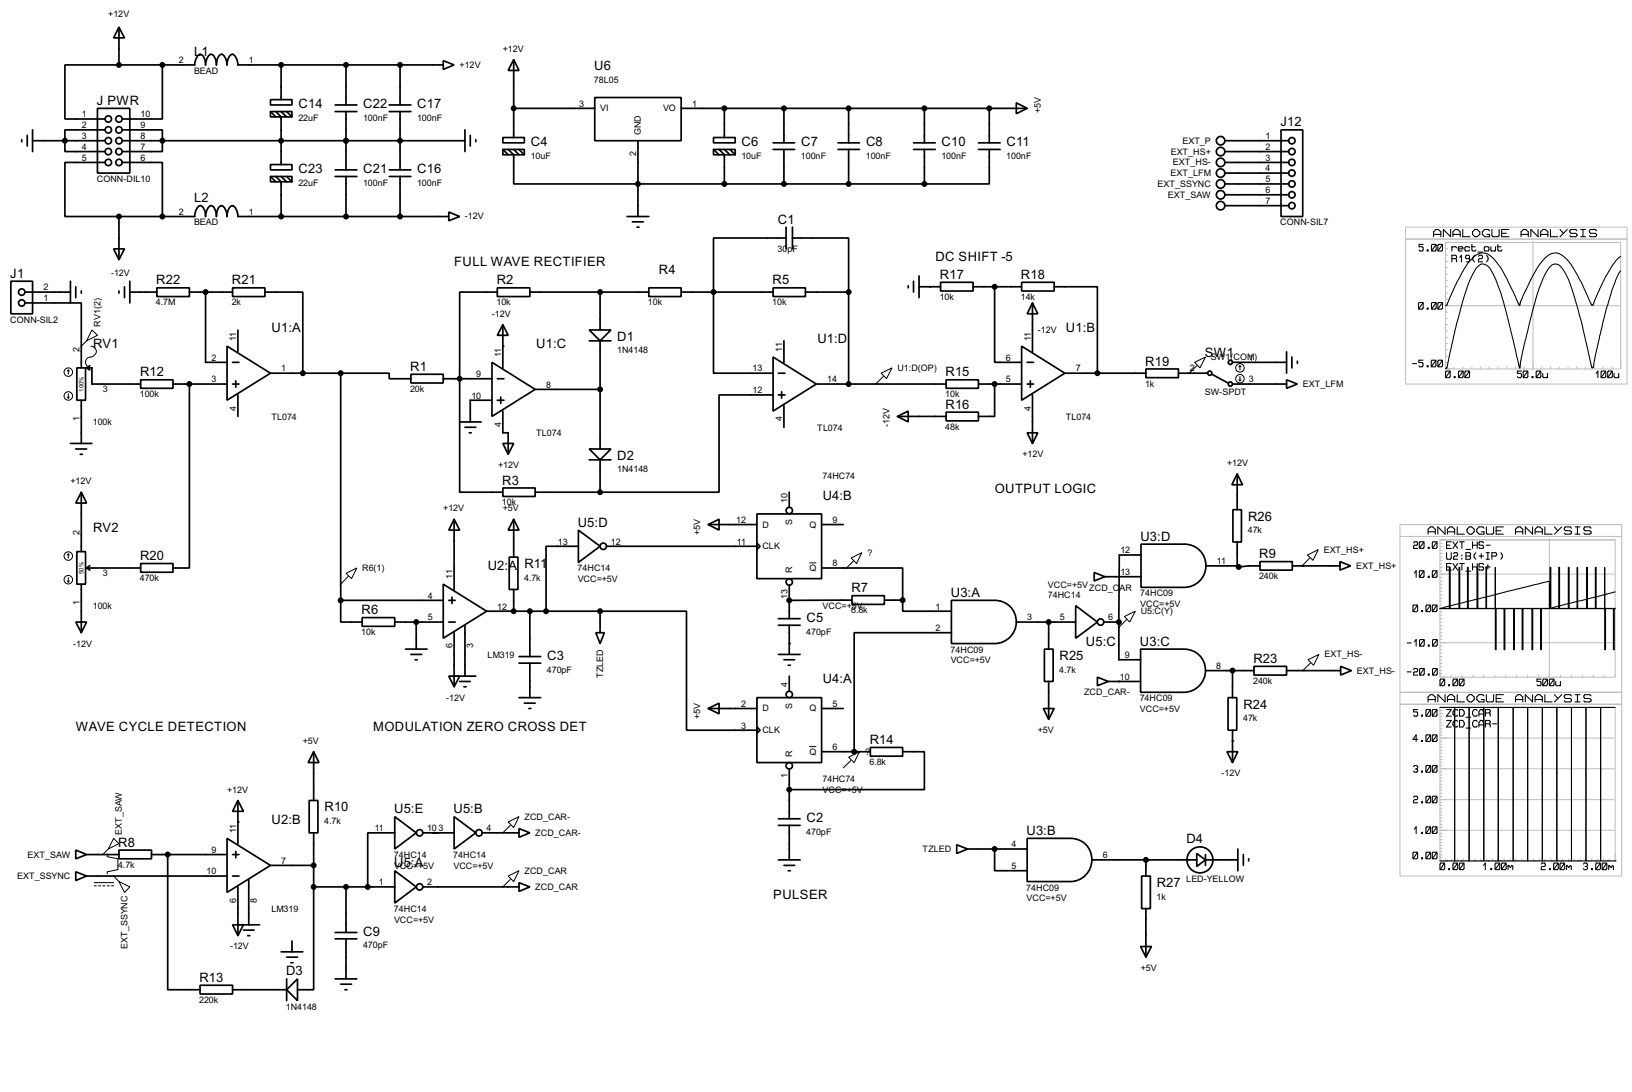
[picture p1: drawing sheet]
<svg xmlns="http://www.w3.org/2000/svg" width="383mm" height="256mm" viewBox="0 0 383 256" stroke-linecap="round" stroke-linejoin="round" font-family="sans-serif">
<g fill="none" stroke="#000" stroke-width=".4">
<path d="M28 6.4l1.3 2.5h-2.6zM28 15.3h-12.7v12.7h9.4M28 15.3h17.8a2.65 2.65 0 0 1 1.2-2.5 2.24 2.24 0 0 1 1.3 2.5 2.65 2.65 0 0 1 1.3-2.5 2.29 2.29 0 0 1 1.3 2.5v-.7a2.01 2.01 0 0 1 1.2-1.8 2.65 2.65 0 0 1 1.3 2.5 2.29 2.29 0 0 1 1.3-2.5 2.65 2.65 0 0 1 1.2 2.5h48.3M28 6.4v8.9M38.2 15.3v12.7h-9.4M66.1 15.3v8.1M81.3 15.3v9.4M94 15.3v9.4M104.2 14.3l2.5 1-2.5 1zM120.7 14l1.3 2.6h-2.6zM120.7 14v18.3M5.1 32.8v.5"/>
<path d="M6.4 31.8v2.5M7.7 33.1h17M7.7 30.5v5.1M22.9 25.5h7.6v15.2h-7.6zM24.7 38.2h-9.4v12.7h12.7M24.7 30.5h-9.4v5.1h9.4M28.8 38.2h9.4v12.7M28.8 30.5h9.4v5.1h-9.4M28.8 33.1h80.5M63.6 23.4h5v1.3h-5zM63.6 26.2h5v1.3h-5zM63.6 38.7h5v1.2h-5z"/>
<path d="M63.6 26.2l1.2 1.3M64.8 26.2l1.3 1.3v11.2M66.1 26.2l1.3 1.3M67.4 26.2l1.2 1.3M78.8 26.2h5.1M78.8 24.7h5.1M78.8 39.9h5.1M81.3 26.2v13.7M91.5 26.2h5.1M91.5 24.7h5.1M91.5 39.9h5.1M94 26.2v13.7"/>
<path d="M109.3 30.5v5.1M110.5 31.8v2.5M111.8 32.8v.5M118.2 32.3h5v1.3h-5zM118.2 35.1h5v1.3h-5zM118.2 35.1l1.2 1.3M119.4 35.1l1.3 1.3v6.8h96.5M120.7 25.5h19.1M120.7 35.1l1.3 1.3M122 35.1l1.2 1.3M139.8 22.9h20.3v10.2h-20.3zM149.9 33.1v17.8"/>
<path d="M160.1 25.5h81.3M167.7 32.3h5.1v1.3h-5.1zM167.7 35.1h5.1v1.3h-5.1zM167.7 35.1l1.3 1.3M169 35.1l1.2 1.3v6.8M170.2 25.5v6.8M170.2 35.1l1.3 1.3M171.5 35.1l1.3 1.3M181.7 35.1h5M181.7 33.6h5M184.2 25.5v8.1M184.2 35.1v8.1"/>
<path d="M196.9 35.1h5.1M196.9 33.6h5.1M199.4 25.5v8.1M199.4 35.1v8.1M214.7 35.1h5.1M214.7 33.6h5.1M217.2 25.5v8.1M217.2 35.1v8.1M229.9 35.1h5.1M229.9 33.6h5.1M232.5 35.1v8.1h-15.3M232.5 25.5v8.1"/>
<path d="M238.8 24.2l2.6 1.3-2.6 1.2zM287.8 33.1h15M287.8 35.6h15M287.8 38.2h15M301 30.5h5.1v20.4h-5.1zM26.7 58.5h2.6l-1.3 2.5zM28 50.9h17.8a2.68 2.68 0 0 1 1.2-2.6 2.27 2.27 0 0 1 1.3 2.6 2.68 2.68 0 0 1 1.3-2.6 2.33 2.33 0 0 1 1.3 2.6v-.7a2.03 2.03 0 0 1 1.2-1.9 2.68 2.68 0 0 1 1.3 2.6 2.33 2.33 0 0 1 1.3-2.6 2.68 2.68 0 0 1 1.2 2.6h49.6M28 50.9v10.1M63.6 41.5h5v1.2h-5zM63.6 41.5l1.2 1.2M64.8 41.5l1.3 1.2v8.2M66.1 41.5l1.3 1.2"/>
<path d="M67.4 41.5l1.2 1.2M78.8 41.5h5.1M81.3 41.5v9.4M91.5 41.5h5.1M94 41.5v9.4M105.5 49.8l2.5 1.1-2.5 1zM147.4 50.9h5.1M148.6 52.1h2.6M149.7 53.4h.5M184.7 55.9h-17v31.8h14M184.7 53.4v5.1M186.2 55.9h13.2v12.7"/>
<path d="M186.2 53.4v5.1M287.8 40.7h15M287.8 43.2h15M287.8 45.8h15M287.8 48.3h15M2.6 66.1h5.1v7.6h-5.1zM5.9 71.2h13.2v15.2M5.9 68.6h10.7M16.6 66.1v5.1M17.8 67.4v2.5M19.1 68.4v.5M28 68.4v.5"/>
<path d="M29.3 67.4v2.5M30.5 68.6h6.4M30.5 66.1v5.1M36.9 67.6h7.6v2.1h-7.6zM44.5 68.6h10.2M48.3 68.6v16.5h5.1M54.7 67.6h7.6v2.1h-7.6zM55.9 77.5v5.1M62.3 68.6h8.9v19.1M116.9 67.6h7.6v2.1h-7.6zM116.9 68.6h-8.9v47h10.2M118.2 76.3l1.2 2.5h-2.5z"/>
<path d="M118.2 76.3v10.1M124.5 68.6h28M138.5 77.5h5.1l-2.6 2.6zM141 68.6v8.9M152.5 67.6h7.6v2.1h-7.6zM160.1 68.6h21.6M181.7 67.6h7.6v2.1h-7.6zM189.3 68.6h10.1M199.4 68.6v21.6M213.4 67.1v.5M214.7 66.1v2.5M216 67.4h5"/>
<path d="M216 64.8v5.1M221 66.3h7.7v2.1h-7.7zM228.7 67.4h11.4M233.7 67.4v17.7h6.4M240.1 66.3h7.6v2.1h-7.6zM242.6 71.2l1.3 2.5h-2.5zM242.6 71.2v11.4M247.7 67.4h10.2v20.3M18.1 86.4h2v7.6h-2zM19.1 94v10.2M20.4 86.4h1.2v3.8h11.5M20.4 86.4l.7 .5"/>
<path d="M21.1 85.9l-.7 .5M33.1 89.2h7.6v2h-7.6zM40.7 90.2h12.7M44.5 90.2v43.2h-3.8M53.4 81.3l10.2 6.4-10.2 6.3zM54.7 90.2h1.5M54.7 85.1h1.5M55.4 89.5v1.5M55.9 92.8v5M63.6 87.7h16.5M80.1 87.7h11.4v1.3h5.1M80.1 87.7v53.3"/>
<path d="M96.6 87.9h7.6v2.1h-7.6zM104.2 89h11.4M108 99.1h5.1M115.6 85.1l10.2 6.4-10.2 6.3zM115.6 94h-5.1v5.1M116.9 89h1.5M116.9 94h1.5M117.7 93.3v1.5M118.2 96.6v5.1h1.2v5M125.8 91.5h15.2M138.5 80.1h5.1M141 80.1v25.4"/>
<path d="M181.7 83.9l10.1 6.3-10.1 6.4zM181.7 92.8h-12.7v22.8h-28M182.9 87.7h1.6M182.9 92.8h1.6M183.7 92v1.5M184.2 80.1v5M184.2 95.3v5.1M191.8 90.2h30.5M210.9 97.8l2.5-1.2v2.5zM210.9 97.8h11.4M222.3 89.2h7.6v2h-7.6zM222.3 96.8h7.6v2.1h-7.6z"/>
<path d="M229.9 90.2h10.2M233.7 90.2v7.6h-3.8M240.1 81.3l10.1 6.4-10.1 6.3zM241.4 90.2h1.5M241.4 85.1h1.5M242.1 89.5v1.5M242.6 92.8v11.4M250.2 87.7h19.1M269.3 86.7h7.6v2h-7.6zM276.9 87.7h6.9M284.8 87.9l3.8 2.1M289.6 90.2h12.7"/>
<path d="M289.6 85.1h12.7M302.3 89.2l2.6 1-2.6 1zM302.3 82.6v5.1M303.6 83.9v2.5M304.9 84.9v.5M16.6 104.2h5M17.8 105.5h2.6M18.9 106.7h.5M19.1 115.6l1.3 2.6h-2.6zM19.1 115.6v14M109.3 100.4h2.5M110.3 101.7h.5"/>
<path d="M118.2 114.6h7.6v2h-7.6zM118.2 104.2h2.5l-1.3 2.5zM125.8 115.6h15.2M138.5 105.5h5.1l-2.6 2.5zM138.5 108h5.1M141 108v7.6M185.5 115.6v3.6M241.4 101.7h2.5l-1.3 2.5zM289.7 119.7h2v7.6h-2zM290.7 111.3l1.3 2.6h-2.5zM290.7 111.3v8.4M18.1 129.6h2v7.6h-2z"/>
<path d="M19.1 137.2v11.4M20.4 133.4h12.7M20.4 133.4l.7 .5M21.1 132.9l-.7 .5M33.1 132.4h7.6v2h-7.6zM104.2 137.2l10.2 6.4-10.2 6.3zM106.7 122l1.3 2.5h-2.5zM106.7 122v16.5M119.7 130.9h2v7.6h-2zM120.7 122l1.3 2.5h-2.6zM120.7 122v8.9M120.7 138.5v5.1"/>
<path d="M135.9 124.5l5.1 3.8-5.1 3.8zM135.9 128.3h-7.6v15.3M142.5 128.3h35.4M166.4 123.2l2.6-1.2v2.5zM166.4 123.2h11.5M177.9 120.7h15.2v15.2h-15.2zM177.9 127.6l.7 .7-.7 .8zM185.5 137.5v7.8M193.1 133.4h19v7.6M193.1 123.2h5.1M200.2 139.9h7.6v2.1h-7.6zM257.1 134.5l2.5 1-2.5 1z"/>
<path d="M259.6 135.5h8.5M268.1 127.8h10.2a5.1 5.1 0 0 1 5.1 5.1 5.1 5.1 0 0 1-5.1 5.1h-10.2zM268.1 130.4h-5.1l-.1 15.7M283.4 132.9h7.7v.3M290.7 127.3v5.9h.4M296.1 131.9h7.6v2h-7.6zM296.1 132.9h-2.6l-2.4 .3M303.7 132.9h11.2M314.9 131.9l2.5 1-2.5 1zM17.8 146.1h2.6l-1.3 2.5zM80.1 141v5.1h5M80.1 141h24.1"/>
<path d="M85.1 145.1h7.7v2h-7.7zM92.8 146.1h11.4M95.3 152.5h5.1M96.6 153.7h2.5M97.6 155h.5M97.8 146.1v6.4M105.5 158.8h2.5l-1.3 2.5zM105.5 146.1h1.5M105.5 141h1.5M106.2 140.3v1.5M106.7 148.6v12.7M106.7 158.8h5.1"/>
<path d="M109.3 146.9v11.9M114.4 143.6h26.6M122 154.2h5.1M122 155.8h5.1M124.5 143.6v10.6M124.5 155.8v8.1M140 148.6h2l-1 2.6zM141 143.6h20.3v27.9h16.6M141 143.6v5M182.9 153.7h5.1M182.9 145.3h5.1M182.9 146.9h5.1"/>
<path d="M184.2 155h2.5M185.2 156.3h.5M185.5 146.9v6.8M185.5 158.8v3.6M200.2 141h-14.7M207.8 141h4.3M212.1 141v2.6h11.5M223.6 141h10.1a5.1 5.1 0 0 1 5.1 5.1 5.1 5.1 0 0 1-5.1 5.1h-10.1zM223.6 148.6h-22.9v28M238.8 146.1h14M245.4 152.5h2.1v7.6h-2.1zM246.4 146.1v6.4"/>
<path d="M252.8 142.3l5.1 3.8-5.1 3.8zM257.9 159.1l2.5 1-2.5 1zM259.4 146.1h3.5M262.9 146.1v8.9h5.1M268 152.5h10.2a5.1 5.1 0 0 1 5.1 5 5.1 5.1 0 0 1-5.1 5.1h-10.2zM283.3 157.5h11.4M289.6 157.5v6.4M294.7 156.5h7.6v2.1h-7.6zM302.3 157.5h12.7M315 156.5l2.6 1-2.6 1.1zM73.7 176.6l1.3 2.5h-2.6zM73.7 176.6v11.4"/>
<path d="M108 160.1h2.5M109 161.3h.5M122 163.9h5.1M123.2 165.2h2.6M124.3 166.4h.5M166.4 166.4l2.6-1.2v2.5zM166.4 166.4h11.5M177.9 163.9h15.2v15.2h-15.2zM177.9 170.7l.7 .8-.7 .8zM193.1 166.4h5.1M193.1 176.6h11.4M204.5 175.6h7.6v2h-7.6z"/>
<path d="M212.1 176.6h5.1v8.9h-31.7M245.2 166.4h2.5l-1.3 2.6zM246.4 160.1v8.9M260.4 160.1h7.6M288.3 176.6h2.6l-1.3 2.5zM288.6 163.9h2v7.6h-2zM289.6 171.5v7.6M17.8 199.7l2.6 1-2.6 1zM28 199.7h7.6v2h-7.6zM53.4 196.9l10.2 6.4-10.2 6.3zM55.4 200v1.5M55.9 188l1.3 2.6h-2.5z"/>
<path d="M55.9 188v10.2M72.7 188h2v7.6h-2zM73.7 195.6v12.7M92.8 191.8l5 3.8-5 3.8zM92.8 195.6h-6.4v12.7M99.4 195.6h7.3M106.7 191.8l5.1 3.8-5.1 3.8zM113.3 195.6h8.7M122 194.6l2.5 1-2.5 1.1zM182.9 193.9h5.1M182.9 192.3h5.1M185.5 180.6v11.7"/>
<path d="M185.5 193.9v8.1M224.8 198.4l2.6 1-2.6 1.1zM227.4 199.4h14M233.7 199.4v5.1h7.7M241.4 196.9h10.1a5.1 5.1 0 0 1 5.1 5.1 5.1 5.1 0 0 1-5.1 5.1h-10.1zM290.9 199.4v5.1M17.8 204.8l2.6 1-2.6 1zM20.4 200.7h7.6M20.4 205.8h33M35.6 200.7h17.8M39.4 200.7v31.8h7.6M54.7 217.2h2.5l-1.3 2.6z"/>
<path d="M54.7 200.7h1.5M54.7 205.8h1.5M55.9 208.3v11.5M55.9 217.2h5.1M57.2 218.5h2.5M58.2 219.8h.5M58.5 206.6v10.6M63.6 203.3h10.1M73.7 208.3v24.2h-3.8M73.7 208.3h19.1M78.8 219h5.1M81.3 208.3v10.7"/>
<path d="M92.8 204.5l5 3.8-5 3.8zM99.4 208.3h22.6M122 207.3l2.5 1-2.5 1.1zM182.9 202h5.1M184.2 203.3h2.5M185.2 204.5h.5M256.6 202h24.6M268.3 205.8h2v7.6h-2zM269.3 202v3.8M269.3 213.4v11.4M281.2 200.5l2.1 1.5-2.1 1.5zM283.3 202h7.6"/>
<path d="M283.3 200.7v2.6M292.2 200.7v2.6M293.4 201.7v.5M47 231.4h7.7v2.1h-7.7zM54.7 232.5h12.7M66.1 223.6h5.1M67.4 232.5l2.5-2.6v5.1zM67.4 229.9v5.1M67.4 224.8h2.5M68.4 226.1h.5M68.6 221v2.6M78.8 220.5h5.1"/>
<path d="M78.8 229.9h5.1M80.1 231.2h2.5M81.1 232.5h.5M81.3 220.5v9.4M268 222.3h2.6l-1.3 2.5z"/>
<circle cx="25.4" cy="33.1" r=".75"/>
<circle cx="25.4" cy="30.5" r=".75"/>
<circle cx="25.4" cy="28" r=".75"/>
<circle cx="25.4" cy="35.6" r=".75"/>
<circle cx="25.4" cy="38.2" r=".75"/>
<circle cx="27.9" cy="28" r=".75"/>
<circle cx="27.9" cy="33.1" r=".75"/>
<circle cx="27.9" cy="30.5" r=".75"/>
<circle cx="27.9" cy="38.2" r=".75"/>
<circle cx="27.9" cy="35.6" r=".75"/>
<circle cx="286.8" cy="35.6" r="1"/>
<circle cx="286.8" cy="38.2" r="1"/>
<circle cx="286.8" cy="33.1" r="1"/>
<circle cx="303.5" cy="35.6" r=".75"/>
<circle cx="303.5" cy="33.1" r=".75"/>
<circle cx="303.5" cy="38.2" r=".75"/>
<circle cx="286.8" cy="40.7" r="1"/>
<circle cx="286.8" cy="48.3" r="1"/>
<circle cx="286.8" cy="43.2" r="1"/>
<circle cx="286.8" cy="45.8" r="1"/>
<circle cx="303.5" cy="40.7" r=".75"/>
<circle cx="303.5" cy="45.8" r=".75"/>
<circle cx="303.5" cy="48.3" r=".75"/>
<circle cx="303.5" cy="43.2" r=".75"/>
<circle cx="5.1" cy="68.6" r=".75"/>
<circle cx="5.1" cy="71.2" r=".75"/>
<circle cx="284.2" cy="87.7" r=".5"/>
<circle cx="289.1" cy="90.2" r=".5"/>
<circle cx="289.1" cy="85.1" r=".5"/>
<circle cx="185.4" cy="119.9" r=".75"/>
<circle cx="141.7" cy="128.3" r=".75"/>
<circle cx="185.4" cy="136.7" r=".75"/>
<circle cx="258.6" cy="146.1" r=".75"/>
<circle cx="185.4" cy="163.1" r=".75"/>
<circle cx="185.4" cy="179.9" r=".75"/>
<circle cx="98.6" cy="195.6" r=".75"/>
<circle cx="112.5" cy="195.6" r=".75"/>
<circle cx="98.6" cy="208.3" r=".75"/>
<circle cx="281.9" cy="202" r="3.1"/>
</g>
<g fill="#000">
<circle cx="218.5" cy="67.4" r=".2"/>
<circle cx="118.2" cy="81.3" r=".2"/>
<circle cx="279.5" cy="87.7" r=".2"/>
<circle cx="185.5" cy="151.2" r=".2"/>
<circle cx="185.5" cy="141" r=".2"/>
<circle cx="262.9" cy="146.1" r=".2"/>
<circle cx="262.9" cy="160.1" r=".2"/>
<circle cx="289.6" cy="174" r=".2"/>
<circle cx="55.9" cy="193.1" r=".2"/>
</g>
<g fill="#000" stroke="#000" stroke-width=".4">
<circle cx="27.9" cy="15.3" r=".5"/>
<circle cx="38.1" cy="15.3" r=".5"/>
<circle cx="66" cy="15.3" r=".5"/>
<circle cx="81.3" cy="15.3" r=".5"/>
<circle cx="94" cy="15.3" r=".5"/>
<circle cx="15.2" cy="33.1" r=".5"/>
<circle cx="38.1" cy="33.1" r=".5"/>
<circle cx="66" cy="33.1" r=".5"/>
<circle cx="81.3" cy="33.1" r=".5"/>
<circle cx="94" cy="33.1" r=".5"/>
<circle cx="120.7" cy="25.5" r=".5"/>
<circle cx="170.2" cy="25.5" r=".5"/>
<circle cx="184.2" cy="25.5" r=".5"/>
<circle cx="199.4" cy="25.5" r=".5"/>
<circle cx="217.2" cy="25.5" r=".5"/>
<circle cx="232.4" cy="25.5" r=".5"/>
<circle cx="27.9" cy="50.9" r=".5"/>
<circle cx="38.1" cy="50.9" r=".5"/>
<circle cx="66" cy="50.9" r=".5"/>
<circle cx="81.3" cy="50.9" r=".5"/>
<circle cx="94" cy="50.9" r=".5"/>
<circle cx="149.9" cy="43.2" r=".5"/>
<circle cx="170.2" cy="43.2" r=".5"/>
<circle cx="184.2" cy="43.2" r=".5"/>
<circle cx="199.4" cy="43.2" r=".5"/>
<circle cx="217.2" cy="43.2" r=".5"/>
<circle cx="48.3" cy="68.6" r=".5"/>
<circle cx="141" cy="68.6" r=".5"/>
<circle cx="167.6" cy="68.6" r=".5"/>
<circle cx="199.4" cy="68.6" r=".5"/>
<circle cx="233.7" cy="67.4" r=".5"/>
<circle cx="44.5" cy="90.2" r=".5"/>
<circle cx="71.1" cy="87.7" r=".5"/>
<circle cx="80" cy="87.7" r=".5"/>
<circle cx="108" cy="89" r=".5"/>
<circle cx="141" cy="91.5" r=".5"/>
<circle cx="199.4" cy="90.2" r=".5"/>
<circle cx="233.7" cy="90.2" r=".5"/>
<circle cx="257.8" cy="87.7" r=".5"/>
<circle cx="141" cy="115.6" r=".5"/>
<circle cx="291" cy="133.2" r=".5"/>
<circle cx="80" cy="141" r=".5"/>
<circle cx="97.8" cy="146.1" r=".5"/>
<circle cx="120.7" cy="143.6" r=".5"/>
<circle cx="124.5" cy="143.6" r=".5"/>
<circle cx="128.3" cy="143.6" r=".5"/>
<circle cx="141" cy="143.6" r=".5"/>
<circle cx="185.4" cy="141" r=".5"/>
<circle cx="212.1" cy="141" r=".5"/>
<circle cx="246.4" cy="146.1" r=".5"/>
<circle cx="262.9" cy="146.1" r=".5"/>
<circle cx="289.6" cy="157.5" r=".5"/>
<circle cx="200.7" cy="176.6" r=".5"/>
<circle cx="185.4" cy="185.5" r=".5"/>
<circle cx="233.7" cy="199.4" r=".5"/>
<circle cx="39.4" cy="200.7" r=".5"/>
<circle cx="73.7" cy="203.3" r=".5"/>
<circle cx="73.7" cy="208.3" r=".5"/>
<circle cx="81.3" cy="208.3" r=".5"/>
<circle cx="86.4" cy="208.3" r=".5"/>
<circle cx="269.2" cy="202" r=".5"/>
</g>
<g fill="none" stroke="#000" stroke-width=".23">
<path d="M21.6 77.5l1.3 1.3-2.5 1.3zM15.8 93.3l.3 .2M16.1 86.9l-.3 .3M16.1 86.9l.2 .3M16.1 86.9v1M16.1 92.5v1M16.3 93.3l-.2 .2M20.4 80.1l-1.3 1.2M21.4 81.3a1.28 1.28 0 0 1 1.3 1.3 1.28 1.28 0 0 1-1.3 1.3 1.28 1.28 0 0 0-1.3 1.2 1.28 1.28 0 0 0 1.3 1.3M207.1 87.7l2.5-1.3-1.3 2.6zM207.6 88.4l-1.8 1.8M280.7 85.1l2.6-1.2-1.3 2.5z"/>
<path d="M281.2 85.9l-1.7 1.8M291.1 89.2l.3 .3M291.4 85.9v1M291.4 88.4v1.1M291.4 85.9l-.3 .3M291.4 85.9l.2 .3M291.6 89.2l-.2 .3M15.8 136.5l.3 .2M16.1 130.1v1M16.1 135.7v1M16.1 130.1l-.3 .3M16.1 130.1l.2 .3"/>
<path d="M16.3 136.5l-.2 .2M81.3 134.7l2.6-1.3-1.3 2.5zM81.8 135.4l-1.7 1.8M190.2 132.2h1.6M200 131.1l2.5-1.3-1.2 2.6zM200.5 131.8l-1.8 1.8M307.2 130.4l2.6-1.3-1.3 2.5zM307.7 131.1l-1.7 1.8M264.2 144.8l2.6-1.2-1.3 2.5zM264.7 145.6l-1.8 1.8M307.4 155l2.5-1.3-1.2 2.6zM307.9 155.8l-1.8 1.7"/>
<path d="M190.2 175.4h1.6M199.4 177.9l2.6-1.3-1.3 2.5zM200 178.6l-1.8 1.8M25.5 199.4l-1.3 1.3M26.7 196.9l1.3 1.3-2.5 1.2zM119.4 193.1l2.6-1.3-1.3 2.6zM119.9 193.9l-1.7 1.7M22.2 208.1h.5M22.2 207.3h4.5M23.2 208.1h.5M24.2 208.1h.5M25.2 200.7v.5l2.5 .5v2.6l-2.5 .5v.5"/>
<path d="M25.2 208.1h.5M26.2 208.1h.5M26.7 205.8l1.3 1.3M28 207.1l2.5 1.2-1.2 1.3zM119.4 205.8l2.6-1.3-1.3 2.6zM119.9 206.6l-1.7 1.7"/>
<circle cx="16" cy="93" r="1"/>
<circle cx="16" cy="87.4" r="1"/>
<circle cx="291.3" cy="86.4" r="1"/>
<circle cx="291.3" cy="89" r="1"/>
<circle cx="16" cy="136.2" r="1"/>
<circle cx="16" cy="130.6" r="1"/>
</g>
<g fill="none" stroke="#c0c0c0" stroke-width=".25">
<path d="M330.3 53.4h52v36.8h-52zM330.3 56.2h52M339.7 59.9h.5M339.7 58.4h.5M360.2 56.7v30M339.7 79.3h.5M339.7 77.8h.5M339.7 76.3h.5M339.7 74.8h.5M339.7 73.3h.5M339.7 71.8h40.8M339.7 70.3h.5"/>
<path d="M339.7 68.8h.5M339.7 67.4h.5M339.7 65.9h.5M339.7 64.4h.5M339.7 62.9h.5M339.7 61.4h.5M339.7 85.2h.5M339.7 83.7h.5M339.7 82.2h.5M339.7 80.7h.5M341.7 86.2v.5M343.8 86.2v.5"/>
<path d="M345.9 86.2v.5M347.9 86.2v.5M349.9 86.2v.5M352 86.2v.5M354.1 86.2v.5M356.1 86.2v.5M358.1 86.2v.5M362.3 86.2v.5M364.3 86.2v.5M366.4 86.2v.5M368.5 86.2v.5M370.5 86.2v.5"/>
<path d="M372.6 86.2v.5M374.6 86.2v.5M376.7 86.2v.5M378.8 86.2v.5M380.5 86.7h-40.8v-29.7h41.1v29.7M329 123.2h52.1v39.4h-52.1zM329 126h52.1M338.4 139.7h.5M338.4 138.9h.5M338.4 138.1h.5M338.4 137.3h.5M338.4 136.5h.5"/>
<path d="M338.4 135.7h.5M338.4 134.9h40.9M338.4 134.1h.5M338.4 133.3h.5M338.4 132.4h.5M338.4 131.6h.5M338.4 130.8h.5M338.4 130h.5M338.4 129.2h.5M338.4 128.4h.5M338.4 127.6h.5M364.1 126.5v32.6"/>
<path d="M338.4 158.2h.5M338.4 157.4h.5M338.4 156.6h.5M338.4 155.8h.5M338.4 155h.5M338.4 154.2h.5M338.4 153.4h.5M338.4 152.6h.5M338.4 151.8h.5M338.4 151h40.9M338.4 150.2h.5M338.4 149.4h.5"/>
<path d="M338.4 148.6h.5M338.4 147.8h.5M338.4 147h.5M338.4 146.2h.5M338.4 145.3h.5M338.4 144.5h.5M338.4 143.7h.5M338.4 142.9h40.9M338.4 142.1h.5M338.4 141.3h.5M338.4 140.5h.5M341 158.6v.5"/>
<path d="M343.5 158.6v.5M346.1 158.6v.5M348.6 158.6v.5M351.2 158.6v.5M353.8 158.6v.5M356.4 158.6v.5M359 158.6v.5M361.5 158.6v.5M366.7 158.6v.5M369.3 158.6v.5M371.8 158.6v.5M374.4 158.6v.5"/>
<path d="M376.9 158.6v.5M379.3 159.1h-40.9v-32.3h41.1v32.3M329 162.6h52.1v43.2h-52.1zM329 165.4h52.1M338.4 179.9h.5M338.4 179.2h.5M338.4 178.4h.5M338.4 177.7h.5M338.4 177h.5M338.4 176.3h.5M338.4 175.6h.5M338.4 174.8h.5"/>
<path d="M338.4 174.1h.5M338.4 173.4h40.9M338.4 172.7h.5M338.4 172h.5M338.4 171.2h.5M338.4 170.5h.5M338.4 169.8h.5M338.4 169.1h.5M338.4 168.4h.5M338.4 167.6h.5M338.4 166.9h.5M352.1 165.9v36.3"/>
<path d="M365.8 165.9v36.3M338.4 199.3h.5M338.4 198.6h.5M338.4 197.9h.5M338.4 197.2h.5M338.4 196.4h.5M338.4 195.7h.5M338.4 195h40.9M338.4 194.3h.5M338.4 193.6h.5M338.4 192.8h.5M338.4 192.1h.5"/>
<path d="M338.4 191.4h.5M338.4 190.7h.5M338.4 190h.5M338.4 189.2h.5M338.4 188.5h.5M338.4 187.8h40.9M338.4 187.1h.5M338.4 186.4h.5M338.4 185.6h.5M338.4 184.9h.5M338.4 184.2h.5M338.4 183.5h.5"/>
<path d="M338.4 182.8h.5M338.4 182h.5M338.4 181.3h.5M338.4 180.6h40.9M338.4 201.5h.5M338.4 200.8h.5M338.4 200.1h.5M339.8 201.7v.5M341.1 201.7v.5M342.5 201.7v.5M343.9 201.7v.5M345.2 201.7v.5"/>
<path d="M346.6 201.7v.5M348 201.7v.5M349.4 201.7v.5M350.7 201.7v.5M353.5 201.7v.5M354.8 201.7v.5M356.2 201.7v.5M357.6 201.7v.5M359 201.7v.5M360.3 201.7v.5M361.7 201.7v.5M363.1 201.7v.5"/>
<path d="M364.4 201.7v.5M367.2 201.7v.5M368.6 201.7v.5M369.9 201.7v.5M371.3 201.7v.5M372.7 201.7v.5M374 201.7v.5M375.4 201.7v.5M376.8 201.7v.5M378.2 201.7v.5M379.3 202.2h-40.9v-36h41.1v36"/>
</g>
<g fill="none" stroke="#000" stroke-width=".25">
<path d="M334.4 57.4h-.9v.6h.7l.2 .2v.5l-.2 .3h-.5l-.2-.3M335.4 58.7h.2v.3h-.2zM336.5 57.4h.8l.2 .3v1l-.2 .3h-.8l-.1-.3v-1zM336.9 55.6v-1.1l.5-.6h.6l.6 .6v1.1M336.9 55.1h1.7M337.5 57.4l-1.1 1.6M338 57.4h.8l.2 .3v1l-.2 .3h-.8l-.1-.3v-1zM339 57.4l-1.1 1.6M340.9 53.9v1.7l-1.7-1.7v1.7M341.2 58.2l.1-.2h.8l.2 .2M341.2 58v1M341.4 55.6v-1.1l.6-.6h.5l.6 .6v1.1"/>
<path d="M341.4 55.1h1.7M342.7 58.5h1.1l-.2-.5h-.8l-.1 .2 .1 .8h.8M343.7 53.9v1.7h1.7M345.3 58.2l-.2-.2h-.7l-.2 .2 .2 .8h.7l.2-.3M345.7 58h.9M345.9 57.4v1.3l.2 .3h.5l.2-.3M346.5 60l-.4 .5v.5l.4 .5M346.6 53.9h.5l.6 .6v.6l-.6 .5h-.5l-.6-.5v-.6zM347.3 59.2h1.1M348.9 58h.8l.2 .2v.5l-.2 .3h-.8l-.1-.3zM349.3 60l.4 .5v.5l-.4 .5M350 54.2l-.3-.3h-.8l-.6 .6v.6l.6 .5h1.1v-.5h-.6"/>
<path d="M350.3 58l.2 1h.7l.2-.3M350.6 53.9v1.5l.2 .2h1.2l.3-.2v-1.5M351.4 58v1M351.8 58h.9M352 57.4v1.3l.2 .3h.5l.2-.3M352.9 54.8h1.1M354.6 53.9h-1.7v1.7h1.7M357.4 55.6v-1.1l.6-.6h.5l.6 .6v1.1M357.4 55.1h1.7M361.4 53.9v1.7l-1.7-1.7v1.7M362 55.6v-1.1l.6-.6h.5l.6 .6v1.1M362 55.1h1.7"/>
<path d="M364.3 53.9v1.7h1.7M366.6 53.9l.8 .9M368.3 53.9l-1.7 1.7M370.6 54.2l-.3-.3h-1.2l-.2 .3 .2 .6h1.2l.3 .3v.3l-.3 .2h-1.2l-.2-.2M371.4 53.9h1.2M371.4 55.6h1.2M372 53.9v1.7M375.2 54.2l-.3-.3h-1.2l-.2 .3 .2 .6h1.2l.3 .3v.3l-.3 .2h-1.2l-.2-.2M333.5 71.1h.7l.2 .2v1.1l-.2 .2h-.7l-.2-.2v-1.1zM334.4 71.1l-1.1 1.5M335.4 72.4h.2v.2h-.2zM336.5 71.1h.8l.2 .2v1.1l-.2 .2h-.8l-.1-.2v-1.1z"/>
<path d="M337.5 71.1l-1.1 1.5M338 71.1h.8l.2 .2v1.1l-.2 .2h-.8l-.1-.2v-1.1zM339 71.1l-1.1 1.5M341.2 60.8h.9M342.1 60.8l.2-.3-.2-.5h-.9v1.5M342.1 60.8l.2 .2v.5M343 60.5l.4-.5v1.5M345.3 60.5l-.2 .3h-.5l-.2-.6 .2-.2h.5l.2 .2v1.1l-.2 .2h-.5M347.4 60.2l.2-.2h.6l.2 .2-.2 .6h-.6l-.2 .2v.5h1M380.8 60.2a18.3 18.3 0 0 0-3.8 5.5l-2.6 5.7a.31 .31 0 0 1-.4 .3 .31 .31 0 0 1-.2-.4l-.2-.4a50.5 50.5 0 0 0-5-9.5l-.7-.7a3.1 3.1 0 0 0-4.9 0 29.1 29.1 0 0 0-4.4 7.5l-1.2 2.4-.3 1.2-2.5-5.2a19.9 19.9 0 0 0-4.2-6.4 2.89 2.89 0 0 0-4.5 .6 27.8 27.8 0 0 0-3.8 6l-2.1 4.9-.3 .1M380.8 63.6a39.4 39.4 0 0 0-3.5 9.7l-2.1 8.8-.8 4.1a.24 .24 0 0 1-.3 .2 .24 .24 0 0 1-.1-.3l-.4-1.5a155.9 155.9 0 0 0-5-18.9 7.2 7.2 0 0 0-2.6-3.6 1.65 1.65 0 0 0-2 .8 34.1 34.1 0 0 0-4.1 11.2l-2 8.1-.6 2.9-.1 1.4-.2-.3-.3-1.4a201.4 201.4 0 0 0-4.6-17.4 12.4 12.4 0 0 0-2.7-5 1.41 1.41 0 0 0-2.1 .2 20.2 20.2 0 0 0-3.5 7.8l-1.9 7.1-1.9 8.9-.3 .2M331.9 85.4h1"/>
<path d="M334.4 84.6h-1v.6h.8l.2 .2v.5l-.2 .3h-.6l-.2-.3M335.4 85.9h.2v.3h-.2zM336.5 84.6h.7l.2 .3v1l-.2 .3h-.7l-.2-.3v-1zM337.4 84.6l-1.1 1.6M338 84.6h.8l.2 .3v1l-.2 .3h-.8l-.1-.3v-1zM339 84.6l-1.1 1.6M339.8 87.2h.8l.2 .2v1.1l-.2 .2h-.8l-.1-.2v-1.1zM340.8 87.2l-1.1 1.5M341.7 88.5h.2v.2h-.2zM342.9 87.2h.7l.2 .2v1.1l-.2 .2h-.7l-.2-.2v-1.1zM343.8 87.2l-1.1 1.5M344.4 87.2h.7l.2 .2v1.1l-.2 .2h-.7l-.2-.2v-1.1z"/>
<path d="M345.3 87.2l-1.1 1.5M357.5 87.2h-.9v.5h.7l.2 .3v.5l-.2 .2h-.5l-.2-.2M358.1 87.2h.7l.2 .2v1.1l-.2 .2h-.7l-.2-.2v-1.1zM359 87.2l-1.1 1.5M360 88.5h.2v.2h-.2zM361.1 87.2h.8l.2 .2v1.1l-.2 .2h-.8l-.1-.2v-1.1zM362.1 87.2l-1.1 1.5M362.5 87.7l.2 1h.7l.2-.2M363.6 87.7v1M375.1 87.7l.4-.5v1.5M376.4 87.2h.7l.2 .2v1.1l-.2 .2h-.7l-.2-.2v-1.1zM377.3 87.2l-1.1 1.5"/>
<path d="M377.9 87.2h.8l.2 .2v1.1l-.2 .2h-.8l-.1-.2v-1.1zM378.9 87.2l-1.1 1.5M379.3 87.7l.1 1h.8l.2-.2M380.4 87.7v1M332.2 127.5l.2-.2h.5l.2 .2-.2 .6h-.5l-.2 .2v.5h.9M332.4 134.6l.4-.5v1.5M333.7 127.3h.7l.2 .2v1.1l-.2 .2h-.7l-.2-.2v-1.1zM333.7 134.1h.7l.2 .2v1.1l-.2 .2h-.7l-.2-.2v-1.1zM334.6 134.1l-1.1 1.5M334.6 127.3l-1.1 1.5M335.6 125.5v-1.2l.5-.5h.6l.6 .5v1.2M335.6 124.9h1.7"/>
<path d="M335.6 128.6h.2v.2h-.2zM335.6 135.4h.2v.2h-.2zM336.7 127.3h.8l.2 .2v1.1l-.2 .2h-.8l-.1-.2v-1.1zM336.7 134.1h.8l.2 .2v1.1l-.2 .2h-.8l-.1-.2v-1.1zM337.7 134.1l-1.1 1.5M337.7 127.3l-1.1 1.5M339.6 123.8v1.7l-1.7-1.7v1.7M339.9 128.1h.8M339.9 129.8v1.3l.2 .3h.7l.2-.3v-1.3M339.9 133.2h.8M340.1 125.5v-1.2l.6-.5h.5l.6 .5v1.2M340.1 124.9h1.7"/>
<path d="M341 127.3h-1.1v1.5h1.1M341 132.4h-1.1v1.5h1.1M341.4 127.3l1.1 1.5M341.4 132.4l1.1 1.5M341.6 130.1l.2-.3h.5l.2 .3-.2 .5h-.5l-.2 .3v.5h.9M342.4 123.8v1.7h1.7M342.5 127.3l-1.1 1.5M342.5 132.4l-1.1 1.5M343 127.3h1.1M343 132.4h1.1M343.5 127.3v1.5M343.5 130.4v.2"/>
<path d="M343.5 131.1v.3M343.5 132.4v1.5M344.5 129.1h1.1M344.5 129.8h.9l.2 .3-.2 .5 .2 .5-.2 .3h-.9zM344.5 130.6h.9M344.5 134.2h1.1M345.3 123.8h.5l.6 .5v.6l-.6 .6h-.5l-.6-.6v-.6zM346 127.3v1.5M346 132.4v1.5M346 128.1h1.1M346 133.2h1.1M346.8 129.8l-.4 .6v.5l.4 .5"/>
<path d="M347.1 127.3v1.5M347.1 132.4v1.5M347.5 130.6h1.1M348.1 130.1v1M348.6 127.5l-.2-.2h-.7l-.2 .2 .2 .6h.7l.2 .5-.2 .2h-.7l-.2-.2M348.6 132.6l-.2-.2h-.7l-.2 .2 .2 .6h.7l.2 .5-.2 .2h-.7l-.2-.2M348.7 124.1l-.3-.3h-.8l-.6 .5v.6l.6 .6h1.1v-.6h-.6M349.1 133.2h1.1M349.2 128.1h1M349.2 131.4h.8M349.2 129.8h.8M349.3 123.8v1.4l.2 .3h1.2l.3-.3v-1.4"/>
<path d="M349.6 129.8v1.6M349.6 132.6v1.1M350.6 130.6h.9l.2-.5-.2-.3h-.9v1.6M351.6 124.7h1.1M352.7 129.8l.3 .6v.5l-.3 .5M353.3 123.8h-1.7v1.7h1.7M356.1 125.5v-1.2l.6-.5h.5l.6 .5v1.2M356.1 124.9h1.7M360.1 123.8v1.7l-1.7-1.7v1.7M360.7 125.5v-1.2l.6-.5h.5l.6 .5v1.2M360.7 124.9h1.7M363 123.8v1.7h1.7"/>
<path d="M365.3 123.8l.8 .9M367 123.8l-1.7 1.7M369.3 124.1l-.3-.3h-1.2l-.2 .3 .2 .6h1.2l.3 .2v.3l-.3 .3h-1.2l-.2-.3M370.1 123.8h1.2M370.1 125.5h1.2M370.7 123.8v1.7M373.9 124.1l-.3-.3h-1.2l-.2 .3 .2 .6h1.2l.3 .2v.3l-.3 .3h-1.2l-.2-.3M379.5 139l-15.4 3.9-.1-6.4-25.6 6.4h2.2v-9.6h.2v9.6h2v-9.6h.2v9.6h1.8v-9.6h.2v9.6h2.1v-9.6h.2v9.6h1.9v-9.6h.1v9.6h2.1v-9.6v9.6h12.8v-9.6h.2v9.6h1.9v-9.6h.2v9.6h2v-9.6h.2v9.6h1.9v-9.6h.1v9.6h2.1v-9.6h.2v9.6h1.9v-9.6h.2v9.6h2v-9.6v9.6h2.4M330.7 157.8h.9M330.7 151h.9M332.2 157.3l.2-.3h.5l.2 .3-.2 .5h-.5l-.2 .3v.5h.9M332.2 142.1h.7l.2 .3v1l-.2 .3h-.7l-.2-.3v-1z"/>
<path d="M332.4 150.8l.4-.6v1.6M333.1 142.1l-1.1 1.6M333.7 157h.8l.2 .3v1l-.2 .3h-.8l-.1-.3v-1zM333.7 150.2h.8l.2 .3v1l-.2 .3h-.8l-.1-.3v-1zM334.1 143.4h.2v.3h-.2zM334.7 157l-1.1 1.6M334.7 150.2l-1.1 1.6M335.2 142.1h.8l.2 .3v1l-.2 .3h-.8l-.1-.3v-1zM335.6 158.3h.2v.3h-.2zM335.6 151.5h.2v.3h-.2zM336.2 142.1l-1.1 1.6M336.7 142.1h.8l.2 .3v1l-.2 .3h-.8l-.1-.3v-1z"/>
<path d="M336.8 157h.7l.2 .3v1l-.2 .3h-.7l-.2-.3v-1zM336.8 150.2h.7l.2 .3v1l-.2 .3h-.7l-.2-.3v-1zM337.7 142.1l-1.1 1.6M337.7 157l-1.1 1.6M337.7 150.2l-1.1 1.6M338.4 143h13v9.6h.2v-9.6h1.8v9.6h.2v-9.6h2.1v9.6h.2v-9.6h1.8v9.6h.2v-9.6h2.1v9.6h.2v-9.6h1.8v9.6h.2v-9.6h14.9v9.6h.2v-9.6h1.8v9.6h.2v-9.6h.2M338.5 159.5h.8l.2 .3v1l-.2 .3h-.8l-.1-.3v-1zM339.5 159.5l-1.1 1.6M341.6 159.5h.7l.2 .3v1l-.2 .3h-.7l-.2-.3v-1zM342.5 159.5l-1.1 1.6M343.1 159.5h.7l.2 .3v1l-.2 .3h-.7l-.2-.3v-1zM344 159.5l-1.1 1.6"/>
<path d="M362.1 159.5h-.9v.6h.7l.2 .2v.5l-.2 .3h-.5l-.2-.3M362.7 159.5h.7l.2 .3v1l-.2 .3h-.7l-.2-.3v-1zM363.6 159.5l-1.1 1.6M364.2 159.5h.8l.2 .3v1l-.2 .3h-.8l-.1-.3v-1zM365.2 159.5l-1.1 1.6M333.1 166.7h-.9v.5h.7l.2 .3v.5l-.2 .2h-.5l-.2-.2M333.1 173.7h-1.1l.8-1.1v1.6M334.1 168h.2v.2h-.2zM334.1 173.9h.2v.3h-.2zM335.2 172.6h.8l.2 .3v1l-.2 .3h-.8l-.1-.3v-1zM335.2 166.7h.8l.2 .2v1.1l-.2 .2h-.8l-.1-.2v-1.1zM335.2 179.8h.8l.2 .3v1l-.2 .3h-.8l-.1-.3v-1z"/>
<path d="M335.6 164.9v-1.2l.5-.5h.6l.6 .5v1.2M335.6 164.3h1.7M336.2 179.8l-1.1 1.6M336.2 172.6l-1.1 1.6M336.2 166.7l-1.1 1.5M336.7 166.7h.8l.2 .2v1.1l-.2 .2h-.8l-.1-.2v-1.1zM336.7 172.6h.8l.2 .3v1l-.2 .3h-.8l-.1-.3v-1zM336.7 179.8h.8l.2 .3v1l-.2 .3h-.8l-.1-.3v-1zM337.7 179.8l-1.1 1.6M337.7 172.6l-1.1 1.6M337.7 166.7l-1.1 1.5M338.4 166.2h3.4v36h3.4v-36h3.5v36h3.4v-36h3.5v36h3.4v-36h3.4v36h3.4v-36h3.5v36h3.4v-36h3.4v36h3.4"/>
<path d="M339.6 163.2v1.7l-1.7-1.7v1.7M339.9 166.7h1.1l-1.1 1.5h1.1M339.9 169.2h1.1l-1.1 1.6h1.1M340.1 164.9v-1.2l.6-.5h.5l.6 .5v1.2M340.1 164.3h1.7M340.4 160.8h.2v.3h-.2zM342.4 163.2v1.7h1.7M342.5 166.9l-.2-.2h-.5l-.4 .5v.5l.4 .5h.5l.2-.2M342.5 169.5l-.2-.3h-.5l-.4 .6v.5l.4 .5h.5l.2-.3M343 166.7h.7l.4 .5v.5l-.4 .5h-.7zM343 169.2h.7l.4 .6v.5l-.4 .5h-.7zM344.5 168.5h1.1"/>
<path d="M344.5 171h1.1M344.7 163.7l.6-.5h.5l.6 .5v.6l-.6 .6h-.5l-.6-.6zM347.1 166.9l-.2-.2h-.5l-.4 .5v.5l.4 .5h.5l.2-.2M347.1 169.5l-.2-.3h-.5l-.4 .6v.5l.4 .5h.5l.2-.3M347.5 168.2v-1l.4-.5h.4l.3 .5v1M347.5 170.8v-1l.4-.6h.4l.3 .6v1M347.5 167.7h1.1M347.5 170.3h1.1M348.7 163.5l-.3-.3h-.8l-.6 .5v.6l.6 .6h1.1v-.6h-.6M349.1 167.5h.9M349.1 170h.9M349.3 163.2v1.4l.2 .3h1.2l.3-.3v-1.4"/>
<path d="M350 167.5l.2-.3-.2-.5h-.9v1.5M350 170l.2-.2-.2-.6h-.9v1.6M350 167.5l.2 .2v.5M350 170l.2 .3v.5M350.7 170h1M351.6 164.1h1.1M353.3 163.2h-1.7v1.7h1.7M356.1 164.9v-1.2l.6-.5h.5l.6 .5v1.2M356.1 164.3h1.7M360.1 163.2v1.7l-1.7-1.7v1.7M360.7 164.9v-1.2l.6-.5h.5l.6 .5v1.2M360.7 164.3h1.7"/>
<path d="M363 163.2v1.7h1.7M365.3 163.2l.8 .9M365.6 160.1l.1 1h.8l.2-.3M366.7 160.1v1M367 163.2l-1.7 1.7M369.3 163.5l-.3-.3h-1.2l-.2 .3 .2 .6h1.2l.3 .2v.3l-.3 .3h-1.2l-.2-.3M370.1 163.2h1.2M370.1 164.9h1.2M370.7 163.2v1.7M373.9 163.5l-.3-.3h-1.2l-.2 .3 .2 .6h1.2l.3 .2v.3l-.3 .3h-1.2l-.2-.3M379.5 166.2h-3.4v36h-3.4v-36h-3.4v36h-3.5v-36h-3.4v36h-3.4v-36h-3.4v36h-3.5v-36h-3.4v36h-3.5v-36h-3.4v36h-3.4M332.2 180.1l.2-.3h.5l.2 .3-.2 .5"/>
<path d="M332.2 187.3l.2-.3h.5l.2 .3-.2 .5h-.5l-.2 .3v.5h.9M332.4 194.8l.4-.6v1.6M332.6 180.6h.3M332.9 180.6l.2 .3-.2 .5h-.5l-.2-.3M334.1 181.1h.2v.3h-.2zM334.1 188.3h.2v.3h-.2zM334.1 195.5h.2v.3h-.2zM335.2 187h.8l.2 .3v1l-.2 .3h-.8l-.1-.3v-1zM335.2 194.2h.8l.2 .3v1l-.2 .3h-.8l-.1-.3v-1zM336.2 194.2l-1.1 1.6M336.2 187l-1.1 1.6M336.7 187h.8l.2 .3v1l-.2 .3h-.8l-.1-.3v-1z"/>
<path d="M336.7 194.2h.8l.2 .3v1l-.2 .3h-.8l-.1-.3v-1zM337.7 194.2l-1.1 1.6M337.7 187l-1.1 1.6M332.2 200.2h.7l.2 .2v1.1l-.2 .2h-.7l-.2-.2v-1.1zM333.1 200.2l-1.1 1.5M334.1 201.5h.2v.2h-.2zM335.2 200.2h.8l.2 .2v1.1l-.2 .2h-.8l-.1-.2v-1.1zM336.2 200.2l-1.1 1.5M336.7 200.2h.8l.2 .2v1.1l-.2 .2h-.8l-.1-.2v-1.1zM337.7 200.2l-1.1 1.5M338.5 202.7h.8l.2 .3v1l-.2 .3h-.8l-.1-.3v-1zM339.5 202.7l-1.1 1.6"/>
<path d="M340.4 204h.2v.3h-.2zM341.6 202.7h.7l.2 .3v1l-.2 .3h-.7l-.2-.3v-1zM342.5 202.7l-1.1 1.6M343.1 202.7h.7l.2 .3v1l-.2 .3h-.7l-.2-.3v-1zM344 202.7l-1.1 1.6M348.6 203.3l.4-.6v1.6M350.3 204h.2v.3h-.2zM351.5 202.7h.7l.2 .3v1l-.2 .3h-.7l-.2-.3v-1zM352.4 202.7l-1.1 1.6M353 202.7h.7l.2 .3v1l-.2 .3h-.7l-.2-.3v-1zM353.9 202.7l-1.1 1.6M354.4 203.3v1"/>
<path d="M354.4 203.5l.1-.2 .4 .5 .4-.5 .2 .2v.8M362.2 203l.2-.3h.5l.2 .3-.2 .5h-.5l-.2 .3v.5h.9M364.1 204h.2v.3h-.2zM365.2 202.7h.8l.2 .3v1l-.2 .3h-.8l-.1-.3v-1zM366.2 202.7l-1.1 1.6M366.7 202.7h.8l.2 .3v1l-.2 .3h-.8l-.1-.3v-1zM367.7 202.7l-1.1 1.6M368.1 203.3v1M368.1 203.5l.2-.2 .4 .5 .3-.5 .2 .2v.8M372.1 203l.2-.3h.5l.2 .3-.2 .5M372.5 203.5h.3M372.8 203.5l.2 .3-.2 .5h-.5l-.2-.3"/>
<path d="M374 204h.2v.3h-.2zM375.1 202.7h.8l.2 .3v1l-.2 .3h-.8l-.1-.3v-1zM376.1 202.7l-1.1 1.6M376.6 202.7h.8l.2 .3v1l-.2 .3h-.8l-.1-.3v-1zM377.6 202.7l-1.1 1.6M378 203.3v1M378 203.5l.2-.2 .4 .5 .3-.5 .2 .2v.8M379.5 202.2h.1"/>
</g>
<g font-size="3.4">
<text x="45.6" y="13.2">L1</text>
<text x="139.6" y="16.6">U6</text>
<text x="22.8" y="24.7">J PWR</text>
<text x="70.2" y="25.4">C14</text>
<text x="85.4" y="25.4">C22</text>
<text x="98.1" y="25.4">C17</text>
<text x="300.9" y="29.7">J12</text>
<text x="124.8" y="34.4">C4</text>
<text x="174.3" y="34.4">C6</text>
<text x="188.3" y="34.4">C7</text>
<text x="203.5" y="34.4">C8</text>
<text x="221.3" y="34.4">C10</text>
<text x="236.5" y="34.4">C11</text>
<text x="70.2" y="40.7">C23</text>
<text x="85.4" y="40.7">C21</text>
<text x="98.1" y="40.7">C16</text>
<text x="45.6" y="47.5">L2</text>
<text x="182.8" y="52.6">C1</text>
<text x="2.4" y="65.3">J1</text>
<text x="106.8" y="62.4">FULL WAVE RECTIFIER</text>
<text x="154.8" y="64.2">R4</text>
<text x="219.8" y="61.2">DC SHIFT -5</text>
<text x="220.9" y="65.5">R17</text>
<text x="239.9" y="65.5">R18</text>
<text x="36.7" y="66.8">R22</text>
<text x="54.5" y="66.8">R21</text>
<text x="116.7" y="66.8">R2</text>
<text x="181.5" y="66.8">R5</text>
<text x="63.8" y="78">U1:A</text>
<text x="250.5" y="78">U1:B</text>
<text x="21.9" y="81.8">RV1</text>
<text x="126" y="81.8">U1:C</text>
<text x="145.1" y="80.1">D1</text>
<text x="192.1" y="80.5">U1:D</text>
<text x="283.1" y="83.8">SW1</text>
<text x="32.9" y="88.4">R12</text>
<text x="96.4" y="87.1">R1</text>
<text x="222.2" y="88.4">R15</text>
<text x="269.1" y="85.9">R19</text>
<text x="222.2" y="96">R16</text>
<text x="118" y="113.8">R3</text>
<text x="145.1" y="108">D2</text>
<text x="193.3" y="117.4">U4:B</text>
<text x="233.8" y="115.8">OUTPUT LOGIC</text>
<text x="21.9" y="125">RV2</text>
<text x="135.8" y="123.7">U5:D</text>
<text x="293.3" y="122.3">R26</text>
<text x="32.9" y="131.6">R20</text>
<text x="268" y="127">U3:D</text>
<text x="295.9" y="131.1">R9</text>
<text x="114.6" y="133.9">U2:A</text>
<text x="123.2" y="133.4">R11</text>
<text x="200.1" y="139.1">R7</text>
<text x="223.4" y="140.2">U3:A</text>
<text x="85" y="144.3">R6</text>
<text x="189.5" y="146.1">C5</text>
<text x="128.6" y="155">C3</text>
<text x="249" y="155">R25</text>
<text x="255.2" y="151.7">U5:C</text>
<text x="267.9" y="151.7">U3:C</text>
<text x="294.5" y="155.7">R23</text>
<text x="193.3" y="160.5">U4:A</text>
<text x="292.2" y="166.4">R24</text>
<text x="17.9" y="171.7">WAVE CYCLE DETECTION</text>
<text x="87.7" y="171.7">MODULATION ZERO CROSS DET</text>
<text x="204.4" y="174.8">R14</text>
<text x="76.3" y="190.6">R10</text>
<text x="92.6" y="191">U5:E</text>
<text x="106.6" y="191">U5:B</text>
<text x="63.8" y="193.6">U2:B</text>
<text x="189.5" y="193.1">C2</text>
<text x="241.2" y="196.1">U3:B</text>
<text x="27.8" y="198.9">R8</text>
<text x="92.6" y="203.7">U5:A</text>
<text x="278.8" y="198.1">D4</text>
<text x="271.8" y="208.3">R27</text>
<text x="181.7" y="211.1">PULSER</text>
<text x="85.4" y="219.8">C9</text>
<text x="46.9" y="230.6">R13</text>
<text x="67.2" y="229.1">D3</text>
</g>
<g font-size="2.4">
<text x="25.5" y="4">+12V</text>
<text x="42.1" y="14.8">2</text>
<text x="45.6" y="17.3">BEAD</text>
<text x="58.5" y="14.8">1</text>
<text x="108" y="15.9">+12V</text>
<text x="118.2" y="12.1">+12V</text>
<text x="139.6" y="19.5">78L05</text>
<text x="19.2" y="27.5">1</text>
<text x="33.1" y="27.5">10</text>
<text x="70.1" y="28.4">22uF</text>
<text x="85.3" y="28.4">100nF</text>
<text x="98" y="28.4">100nF</text>
<text x="136.1" y="25">3</text>
<text x="141" y="26.1">VI</text>
<text x="155.8" y="26.1">VO</text>
<text x="162.6" y="25">1</text>
<text x="244.6" y="26.6" transform="rotate(-90 244.6 26.6)">+5V</text>
<text x="19.2" y="30.1">2</text>
<text x="19.2" y="32.7">3</text>
<text x="19.2" y="35.2">4</text>
<text x="33.1" y="30.1">9</text>
<text x="33.1" y="32.7">8</text>
<text x="33.1" y="35.2">7</text>
<text x="150.6" y="31.8" transform="rotate(-90 150.6 31.8)">GND</text>
<text x="277.8" y="33.8">EXT_P</text>
<text x="297.4" y="32.7">1</text>
<text x="297.4" y="35.2">2</text>
<text x="19.2" y="37.7">5</text>
<text x="33.1" y="37.7">6</text>
<text x="124.7" y="37.3">10uF</text>
<text x="149.5" y="36.7" transform="rotate(-90 149.5 36.7)">2</text>
<text x="174.2" y="37.3">10uF</text>
<text x="188.2" y="37.3">100nF</text>
<text x="203.5" y="37.3">100nF</text>
<text x="221.2" y="37.3">100nF</text>
<text x="236.5" y="37.3">100nF</text>
<text x="275" y="41.3">EXT_LFM</text>
<text x="275.1" y="36.3">EXT_HS+</text>
<text x="275.6" y="38.8">EXT_HS-</text>
<text x="297.4" y="37.7">3</text>
<text x="297.4" y="40.2">4</text>
<text x="22.7" y="42.7">CONN-DIL10</text>
<text x="70.1" y="43.7">22uF</text>
<text x="85.3" y="43.7">100nF</text>
<text x="98" y="43.7">100nF</text>
<text x="272" y="43.9">EXT_SSYNC</text>
<text x="274.4" y="46.5">EXT_SAW</text>
<text x="297.4" y="42.8">5</text>
<text x="297.4" y="45.4">6</text>
<text x="297.4" y="47.9">7</text>
<text x="42.1" y="50.4">2</text>
<text x="45.6" y="52.9">BEAD</text>
<text x="58.5" y="50.4">1</text>
<text x="109.3" y="51.5">-12V</text>
<text x="300.8" y="52.9">CONN-SIL7</text>
<text x="182.7" y="59.3">30pF</text>
<text x="26.1" y="64.8">-12V</text>
<text x="10.2" y="70.8">1</text>
<text x="10.2" y="68.2">2</text>
<text x="36.7" y="71.8">4.7M</text>
<text x="54.5" y="71.8">2k</text>
<text x="116.7" y="71.8">10k</text>
<text x="152.3" y="71.8">10k</text>
<text x="181.5" y="71.8">10k</text>
<text x="220.8" y="70.5">10k</text>
<text x="239.9" y="70.5">14k</text>
<text x="2.4" y="75.8">CONN-SIL2</text>
<text x="23.6" y="76.7" transform="rotate(-90 23.6 76.7)">RV1(2)</text>
<text x="115.6" y="74.4">-12V</text>
<text x="18.7" y="82.6" transform="rotate(-90 18.7 82.6)">2</text>
<text x="55.5" y="80.1" transform="rotate(-90 55.5 80.1)">11</text>
<text x="117.8" y="83.9" transform="rotate(-90 117.8 83.9)">11</text>
<text x="145" y="83">1N4148</text>
<text x="183.8" y="82.6" transform="rotate(-90 183.8 82.6)">11</text>
<text x="242.2" y="80.1" transform="rotate(-90 242.2 80.1)">11</text>
<text x="243.9" y="78.2">-12V</text>
<text x="49.7" y="89.8">3</text>
<text x="49.7" y="84.7">2</text>
<text x="66.1" y="87.3">1</text>
<text x="111.9" y="88.5">9</text>
<text x="176.8" y="87.3">13</text>
<text x="194.4" y="89.8">14</text>
<text x="210.9" y="87.1">U1:D(OP)</text>
<text x="236.4" y="89.8">5</text>
<text x="236.4" y="84.7">6</text>
<text x="252.8" y="87.3">7</text>
<text x="279.6" y="87.3">2</text>
<text x="284.5" y="84.6">SW1(COM)</text>
<text x="293.4" y="84.7">1</text>
<text x="293.4" y="89.8">3</text>
<text x="24.2" y="92.1">3</text>
<text x="32.9" y="93.3">100k</text>
<text x="96.4" y="92.1">20k</text>
<text x="110.8" y="93.6">10</text>
<text x="128.3" y="91.1">8</text>
<text x="176.8" y="92.4">12</text>
<text x="222.1" y="93.3">10k</text>
<text x="269.1" y="90.8">1k</text>
<text x="283.1" y="92.8">SW-SPDT</text>
<text x="306.1" y="90.9">EXT_LFM</text>
<text x="18.7" y="99" transform="rotate(-90 18.7 99)">1</text>
<text x="21.8" y="99.9">100k</text>
<text x="55.5" y="96.5" transform="rotate(-90 55.5 96.5)">4</text>
<text x="63.8" y="98.7">TL074</text>
<text x="117.8" y="100.2" transform="rotate(-90 117.8 100.2)">4</text>
<text x="183.8" y="99" transform="rotate(-90 183.8 99)">4</text>
<text x="192" y="101.2">TL074</text>
<text x="209" y="100.4" transform="rotate(-90 209 100.4)">-12V</text>
<text x="222.1" y="101">48k</text>
<text x="242.2" y="96.5" transform="rotate(-90 242.2 96.5)">4</text>
<text x="250.4" y="98.7">TL074</text>
<text x="126" y="102.5">TL074</text>
<text x="240.3" y="107.4">+12V</text>
<text x="16.6" y="113.8">+12V</text>
<text x="117.1" y="110">+12V</text>
<text x="145" y="111">1N4148</text>
<text x="193.3" y="112.6">74HC74</text>
<text x="288.4" y="109.5">+12V</text>
<text x="118" y="118.7">10k</text>
<text x="185.1" y="118.2" transform="rotate(-90 185.1 118.2)">10</text>
<text x="18.7" y="125.8" transform="rotate(-90 18.7 125.8)">2</text>
<text x="104.2" y="120.1">+12V</text>
<text x="118.2" y="120.1">+5V</text>
<text x="164.6" y="125.8" transform="rotate(-90 164.6 125.8)">+5V</text>
<text x="173" y="122.8">12</text>
<text x="179.1" y="123.9">D</text>
<text x="186.2" y="123.3" transform="rotate(-90 186.2 123.3)">S</text>
<text x="190.2" y="123.9">Q</text>
<text x="195.6" y="122.8">9</text>
<text x="293.2" y="125.2">47k</text>
<text x="131.1" y="127.9">13</text>
<text x="143.6" y="127.9">12</text>
<text x="173.2" y="127.9">11</text>
<text x="179.1" y="129">CLK</text>
<text x="203.8" y="130.5">?</text>
<text x="263.3" y="130">12</text>
<text x="311" y="129.8">EXT_HS+</text>
<text x="24.2" y="135.3">3</text>
<text x="32.9" y="136.5">470k</text>
<text x="85.1" y="134.1">R6(1)</text>
<text x="106.3" y="135.9" transform="rotate(-90 106.3 135.9)">11</text>
<text x="123.2" y="136.4">4.7k</text>
<text x="135.7" y="134.2">74HC14</text>
<text x="135.7" y="136.8">VCC=+5V</text>
<text x="186.2" y="134.6" transform="rotate(-90 186.2 134.6)">R</text>
<text x="190.2" y="134.1">Q</text>
<text x="195.6" y="133">8</text>
<text x="263.3" y="135.1">13</text>
<text x="285.9" y="132.5">11</text>
<text x="295.9" y="136">240k</text>
<text x="318.7" y="133.6">EXT_HS+</text>
<text x="18.7" y="142.2" transform="rotate(-90 18.7 142.2)">1</text>
<text x="21.8" y="143.1">100k</text>
<text x="100.5" y="140.6">4</text>
<text x="116.9" y="143.2">12</text>
<text x="185.1" y="140.8" transform="rotate(-90 185.1 140.8)">13</text>
<text x="193.3" y="143.1">VCC=+5V</text>
<text x="219.9" y="143.2">1</text>
<text x="246.2" y="140.6">74HC14</text>
<text x="246.2" y="138">VCC=+5V</text>
<text x="255.9" y="138.7">ZCD_CAR</text>
<text x="267.9" y="140.1">74HC09</text>
<text x="267.9" y="142.6">VCC=+5V</text>
<text x="84.9" y="149.2">10k</text>
<text x="100.5" y="145.7">5</text>
<text x="189.4" y="149.1">470pF</text>
<text x="200" y="144.1">6.8k</text>
<text x="219.9" y="148.2">2</text>
<text x="241.4" y="145.7">3</text>
<text x="249.1" y="145.7">5</text>
<text x="260.4" y="145.7">6</text>
<text x="268" y="144.3">U5:C(Y)</text>
<text x="17.2" y="151.9">-12V</text>
<text x="106.3" y="152.3" transform="rotate(-90 106.3 152.3)">6</text>
<text x="111.1" y="152.3" transform="rotate(-90 111.1 152.3)">3</text>
<text x="114.6" y="154.6">LM319</text>
<text x="223.4" y="153.3">74HC09</text>
<text x="223.4" y="155.8">VCC=+5V</text>
<text x="264.3" y="154.6">9</text>
<text x="311.2" y="154.4">EXT_HS-</text>
<text x="128.5" y="158">470pF</text>
<text x="141.7" y="159.2" transform="rotate(-90 141.7 159.2)">TZLED</text>
<text x="185.1" y="161.3" transform="rotate(-90 185.1 161.3)">4</text>
<text x="248.9" y="158">4.7k</text>
<text x="263.2" y="159.7">10</text>
<text x="285.8" y="157.1">8</text>
<text x="294.5" y="160.7">240k</text>
<text x="318.8" y="158.2">EXT_HS-</text>
<text x="104.9" y="164.6">-12V</text>
<text x="174.2" y="166">2</text>
<text x="179.1" y="167.1">D</text>
<text x="186.2" y="166.5" transform="rotate(-90 186.2 166.5)">S</text>
<text x="190.2" y="167.1">Q</text>
<text x="195.6" y="166">5</text>
<text x="254.7" y="163.3">ZCD_CAR-</text>
<text x="267.8" y="164.7">74HC09</text>
<text x="267.8" y="167.3">VCC=+5V</text>
<text x="164.6" y="169" transform="rotate(-90 164.6 169)">+5V</text>
<text x="174.2" y="171.1">3</text>
<text x="179.1" y="172.2">CLK</text>
<text x="243.9" y="172.2">+5V</text>
<text x="292.1" y="169.4">47k</text>
<text x="71.2" y="174.7">+5V</text>
<text x="186.2" y="177.8" transform="rotate(-90 186.2 177.8)">R</text>
<text x="190.2" y="177.3">Q</text>
<text x="195.6" y="176.2">6</text>
<text x="203.3" y="177.3">?</text>
<text x="204.3" y="179.7">6.8k</text>
<text x="185.1" y="182.8" transform="rotate(-90 185.1 182.8)">1</text>
<text x="193.3" y="183.8">74HC74</text>
<text x="287.1" y="182.4">-12V</text>
<text x="53.4" y="186.2">+12V</text>
<text x="193.3" y="186.3">VCC=+5V</text>
<text x="28.6" y="196.1" transform="rotate(-90 28.6 196.1)">EXT_SAW</text>
<text x="55.5" y="195.6" transform="rotate(-90 55.5 195.6)">11</text>
<text x="76.2" y="193.5">4.7k</text>
<text x="88.1" y="195.2">11</text>
<text x="100.4" y="195.2">103</text>
<text x="114.4" y="195.2">4</text>
<text x="123.2" y="192.5">ZCD_CAR-</text>
<text x="125.8" y="196.3">ZCD_CAR-</text>
<text x="189.4" y="196.1">470pF</text>
<text x="6.5" y="201.4">EXT_SAW</text>
<text x="27.8" y="203.8">4.7k</text>
<text x="49.7" y="200.3">9</text>
<text x="66.1" y="202.8">7</text>
<text x="92.6" y="201.5">74HC14</text>
<text x="106.5" y="201.5">74HC14</text>
<text x="216.8" y="200.1">TZLED</text>
<text x="237.7" y="199">4</text>
<text x="259.1" y="201.6">6</text>
<text x="4" y="206.5">EXT_SSYNC</text>
<text x="48.6" y="205.4">10</text>
<text x="89.1" y="207.9">1</text>
<text x="92.6" y="204.1">VCC=+5V</text>
<text x="100.4" y="207.9">2</text>
<text x="106.5" y="204.1">VCC=+5V</text>
<text x="123.2" y="205.2">ZCD_CAR</text>
<text x="125.8" y="209">ZCD_CAR</text>
<text x="237.7" y="204.1">5</text>
<text x="241.2" y="209.2">74HC09</text>
<text x="278.7" y="207.1">LED-YELLOW</text>
<text x="55.5" y="212" transform="rotate(-90 55.5 212)">6</text>
<text x="60.3" y="212" transform="rotate(-90 60.3 212)">8</text>
<text x="63.8" y="214.2">LM319</text>
<text x="92.6" y="214.2">74HC14</text>
<text x="241.2" y="211.7">VCC=+5V</text>
<text x="271.8" y="211.3">1k</text>
<text x="92.6" y="216.8">VCC=+5V</text>
<text x="30" y="222.9" transform="rotate(-90 30 222.9)">EXT_SSYNC</text>
<text x="54.1" y="223">-12V</text>
<text x="85.3" y="222.7">470pF</text>
<text x="268.1" y="228.1">+5V</text>
<text x="46.8" y="235.6">220k</text>
<text x="67.2" y="237.1">1N4148</text>
</g>
<g font-size="1.6">
<text x="19.6" y="92" transform="rotate(-90 19.6 92)">100%</text>
<text x="19.6" y="134.8" transform="rotate(-90 19.6 134.8)">50%</text>
</g>
</svg>
